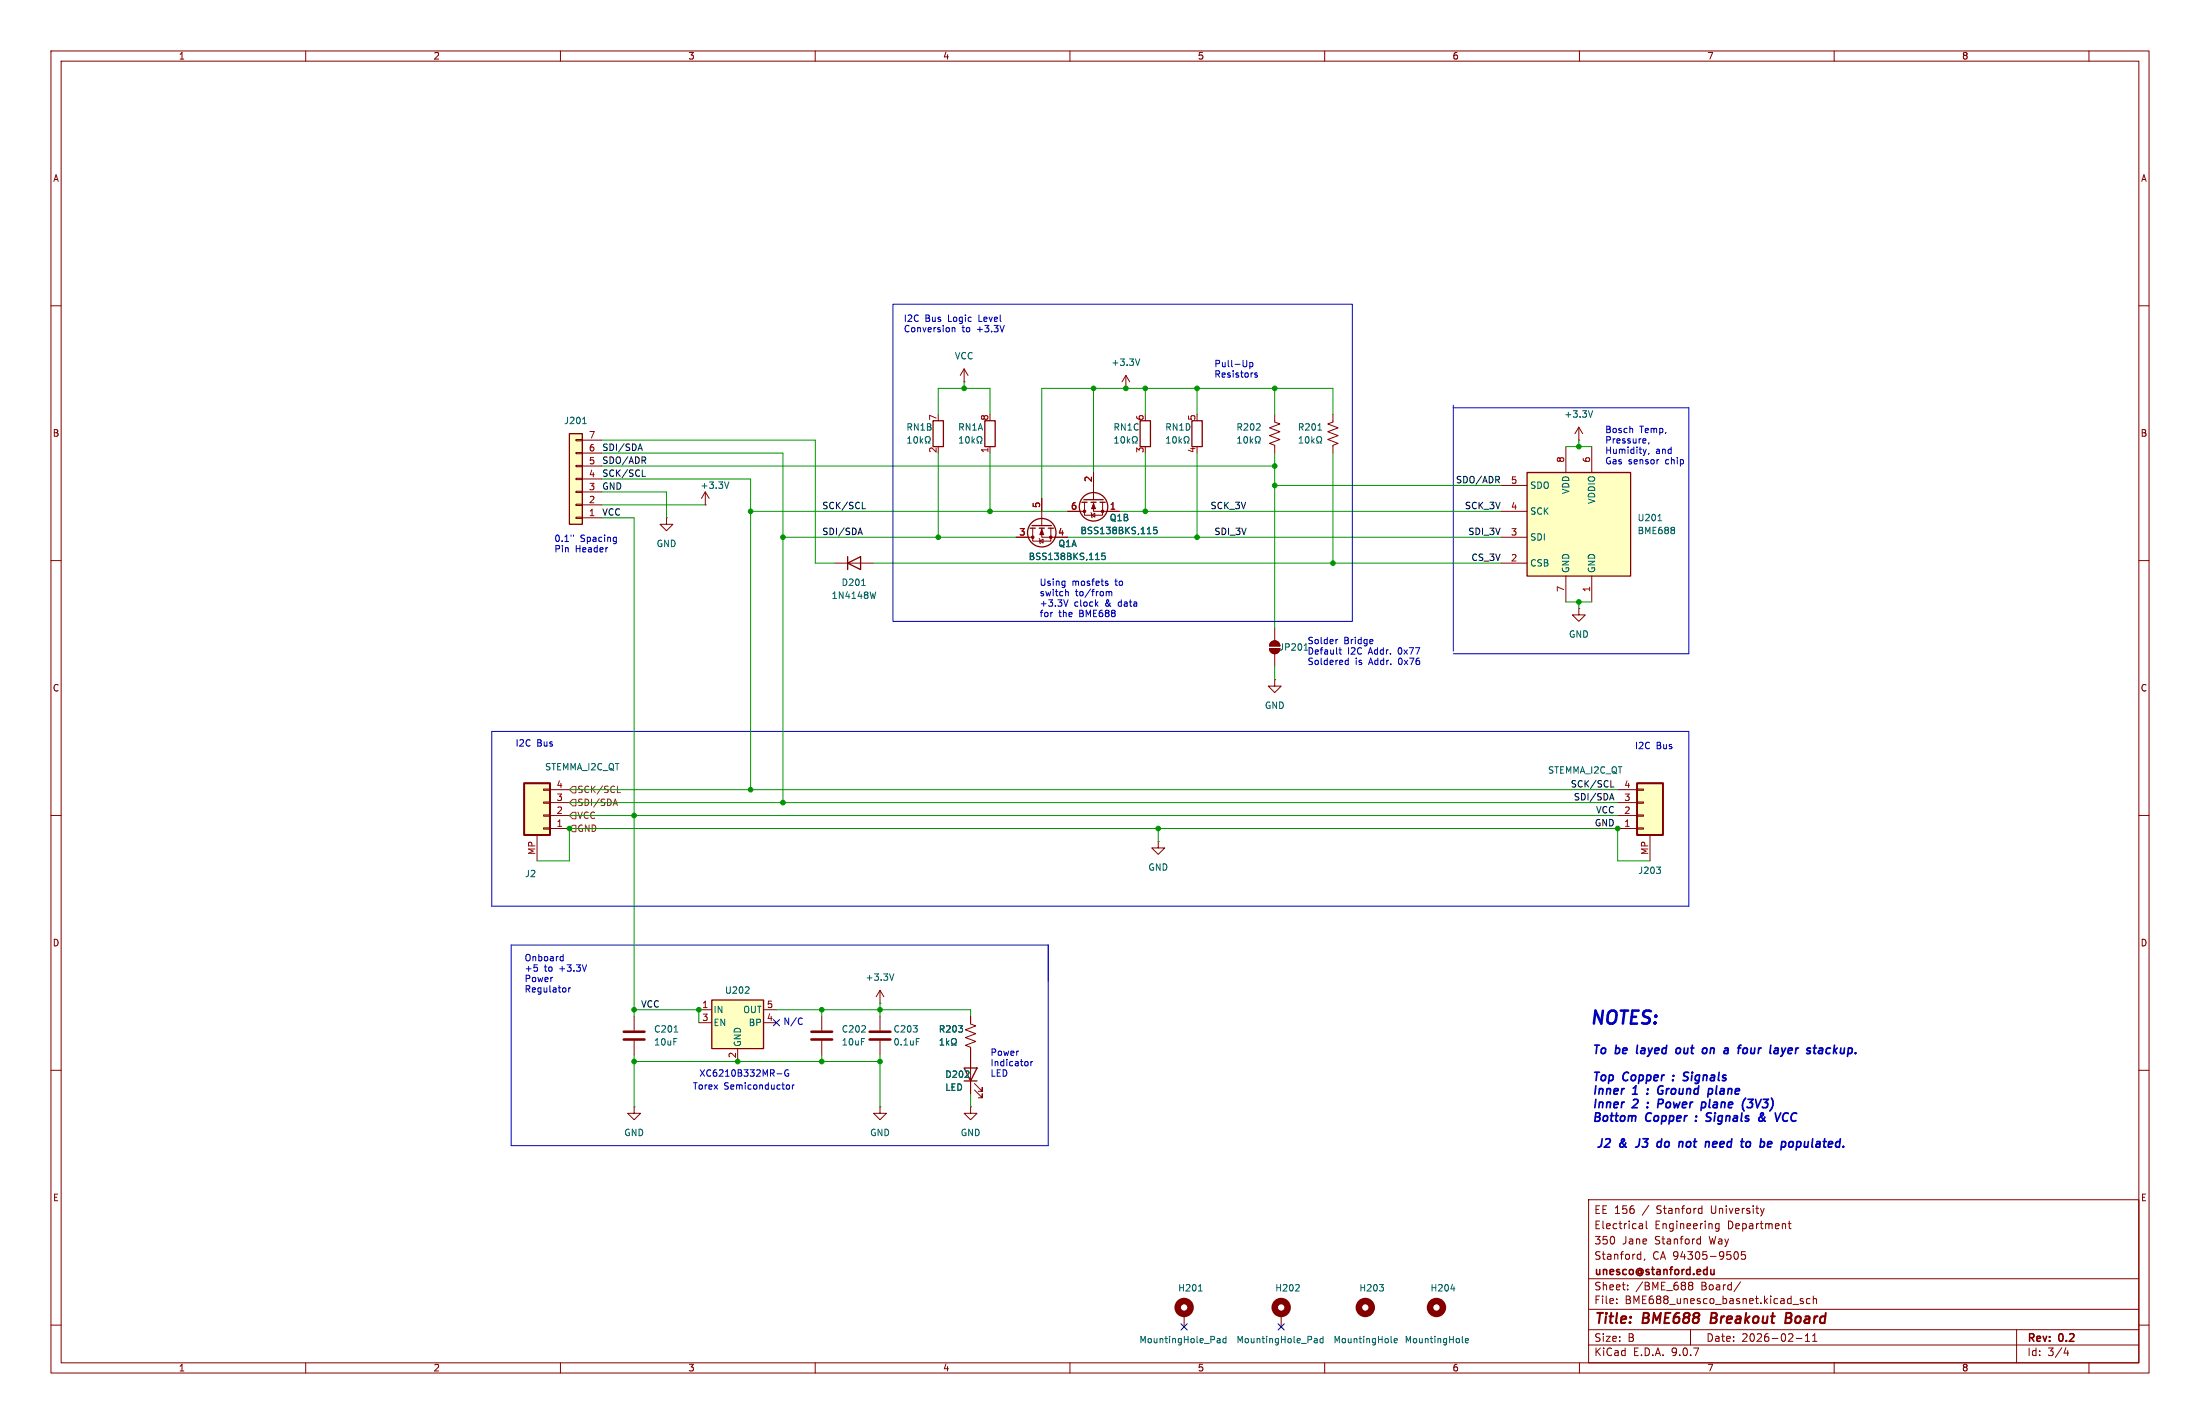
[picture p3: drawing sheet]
<svg xmlns="http://www.w3.org/2000/svg" width="432mm" height="279mm" viewBox="0 0 432 279" stroke-linecap="round" stroke-linejoin="round" font-family="sans-serif">
<g fill="none" stroke="#840000" stroke-width=".2">
<path d="M10 10h411.8v259.4h-411.8zM12 12h407.8v255.4h-407.8zM60 10v2M110 10v2M160 10v2M210 10v2M260 10v2M310 10v2M360 10v2M410 10v2M10 60h2M419.8 60h2"/>
<path d="M10 110h2M419.8 110h2M10 160h2M419.8 160h2M10 210h2M419.8 210h2M311.8 235.4h108v32h-108zM323.1 239.6v1.3l.2 .2M333.6 237.1l.4 .1M334 236.6v1.5M334 238l-.4 .1M346.3 237.1l-.4 1"/>
<path d="M351.2 239.6v1.3l.3 .2M10 260h2M311.8 256.9h108M311.8 250.9h108M317.3 255.6v.2M317.3 254.9v.1M319.5 252.9v.2M319.5 252.2v.1M321.6 246.1l.4 .1M321.8 240.2h.5l.1 .9M321.8 241h.6M322 245.6v1.5"/>
<path d="M322 247l-.4 .1M322.4 240.4l-.6 .2M322.8 247l-.1 .3M331.4 251.9l.3 .3M331.4 251.9l.3-.3 .4 .1 .2 .2-.3 .3M331.7 252.2h.3M331.7 252.2l-.3 .3M332 252.2l.3 .3-.2 .5-.4 .1-.3-.3M333.3 243.1l.5 .1M333.8 242.6v1.5M333.8 244l-.5 .1M337.4 240.2l-.4-.1-.3 .3 .1 .6h.6"/>
<path d="M337.4 240.1v1.2l-.3 .3-.3-.1M340.5 245.7l.2-.1a.8 .8 0 0 1 .5 .7 .8 .8 0 0 1-.5 .8l-.2-.2-.2-.4zM341.6 251.5l-1.3 1.9M342.5 245.6h-.7v.7l.2-.1h.5l.1 .2-.1 .5-.2 .2-.5-.2M351 240.1h.5M351.9 255.9h1.1M353.9 254.9l-.4-.1-.2 .2 .1 .2 .5 .2v.3h-.6M355.3 254.9l-.5-.1-.3 .3 .2 .6h.6M355.9 254.9l.2-.1 .4 .1v.9M355.9 254.3v1.5M419.8 260h2M60 267.4v2"/>
<path d="M110 267.4v2M160 267.4v2M210 267.4v2M260 267.4v2M310 267.4v2M311.8 263.9h108M311.8 260.9h108M331.8 260.9v3M352.5 262.6h1.2M354.3 263.2h.9M354.3 262.1l.5-.4v1.5M355.8 263.2h.8"/>
<path d="M355.8 262.1l.4-.4v1.5M360 267.4v2M395.8 260.9v6.5M405.5 264.4l-.4 1.1h.9M405.8 265v1M410 267.4v2"/>
</g>
<path d="M336 257.6l-.3 2h.8M350.5 258.6h.7M351.2 258.6l.3 .1M351.3 257.6h-.7l-.2 2 .9-.1M351.4 258.5l-.2 .1" fill="none" stroke="#840000" stroke-width=".4"/>
<path d="M335.8 249.1l.1 .9 .3 .1 .2-.2M336.4 249.1v1" fill="none" stroke="#840000" stroke-width=".3"/>
<path d="M111.8 85.1h2.5v17.8h-2.5z" fill="#ffffc2"/>
<g fill="none" stroke="#840000" stroke-width=".25">
<path d="M111.8 85.1h2.5v17.8h-2.5zM183.1 82.6h2.1v5h-2.1zM193.3 82.6h2v5h-2zM212.3 98.6h1.1M212.7 98h3.8M214.1 98.6h1M215.9 98.6h1M223.8 82.6h2v5h-2zM233.9 82.6h2.1v5h-2.1zM189.2 209.6h2.6l-1.3 2.5zM189.2 212.1h2.6"/>
<circle cx="214.6" cy="99.4" r="2.79"/>
</g>
<g fill="none" stroke="#840000" stroke-width=".2">
<path d="M189.2 74.9h.1M189.2 72.4l-.7 1.3M189.2 72.4l.8 1.3M189.2 72.4v2.5M221 76.2h.1M221 73.7l-.8 1.2M221 73.7l.7 1.2M221 73.7v2.5M113 98.9h1.3v.3h-1.3zM113 96.4h1.3v.2h-1.3zM113 93.9h1.3v.2h-1.3zM113 91.3h1.3v.3h-1.3z"/>
<path d="M113 88.8h1.3v.2h-1.3zM113 86.2h1.3v.3h-1.3zM114.3 99.1h3.8M114.3 96.5h3.8M114.3 94h3.8M114.3 91.4h3.8M114.3 88.9h3.8M114.3 86.4h3.8M194.3 87.6v1.3M212.9 98.6v2.5h3.5v-2.5M214.6 98.6v1.7h5.1M214.6 92.7v5.3"/>
<path d="M113 101.5h1.3v.2h-1.3zM114.3 101.6h3.8M209.5 100.3h3.4M214.1 100.6l.3 1M214.2 101.1l.7-.4v.8zM309.9 119.4v1.3h1.2l-1.2 1.2-1.3-1.2h1.3M309.9 119.4h.1M161.3 199.4v2.8M172.7 196.9h.1M172.7 194.3v2.6M172.7 199.4v2.8M172.7 194.3l-.7 1.3"/>
<path d="M172.7 194.3l.8 1.3M190.5 199.4v1.5l1 .4-2 .8 2 .7-2 .8 2 .7-2 .8 1 .4v9.1M124.5 217.2v1.2h1.2l-1.2 1.3-1.3-1.3h1.3M124.5 217.2h.1M161.3 204.2v2.8M172.7 204.2v2.8M191.3 213.9l1.5 1.5v-.8v.8h-.8M191.3 212.6l1.5 1.5v-.7v.7h-.8M232.4 257.8v2.6M251.5 257.8v2.6"/>
</g>
<g fill="none" stroke="#006464" stroke-width=".2">
<path d="M223.7 70.4l-.4 1.3M114.4 83.1h.7M178.2 86.9h.7M178.2 86l.3-.3v1.2M179.5 85.8l.2-.1a.68 .68 0 0 1 .4 .6 .68 .68 0 0 1-.4 .6l-.3-.4zM180.6 85.7v1.2M180.8 86.5l.3 .4M181.1 86.1l-.5 .5M181.6 86.9h.3v-.2a.54 .54 0 0 1-.3-.7 .54 .54 0 0 1 .8-.3l.2 .6-.3 .4v.2h.3M188.3 86.9h.7M188.3 86l.4-.3v1.2M189.6 85.8l.2-.1a.68 .68 0 0 1 .5 .6 .68 .68 0 0 1-.5 .6l-.3-.4z"/>
<path d="M190.8 85.7v1.2M190.9 86.5l.4 .4M191.3 86.1l-.5 .5M191.8 86.9h.3v-.2a.54 .54 0 0 1-.3-.7 .54 .54 0 0 1 .7-.3l.2 .6-.3 .4v.2h.3M218.8 86.9h.7M218.8 86l.4-.3v1.2M220.1 85.8l.2-.1a.68 .68 0 0 1 .4 .6 .68 .68 0 0 1-.4 .6l-.3-.4zM221.3 85.7v1.2M221.4 86.5l.4 .4M221.8 86.1l-.5 .5M222.2 86.9h.3v-.2a.54 .54 0 0 1-.2-.7 .54 .54 0 0 1 .7-.3l.2 .6-.3 .4v.2h.3M229 86.9h.7"/>
<path d="M229 86l.3-.3v1.2M230.3 85.8l.2-.1a.68 .68 0 0 1 .4 .6 .68 .68 0 0 1-.4 .6l-.3-.4zM231.4 85.7v1.2M231.6 86.5l.3 .4M231.9 86.1l-.5 .5M232.4 86.9h.3v-.2a.54 .54 0 0 1-.3-.7 .54 .54 0 0 1 .8-.3l.2 .6-.3 .4v.2h.3M227.1 103.4h-.6l-.1 .7 .2-.2 .4 .1 .1 .2v.4l-.2 .1-.5-.1M175.4 191.1l-.4 1.2M179.8 203.8h.7M184.5 205h.7M184.5 204.1l.4-.3v1.2M185.8 203.8v1.2"/>
<path d="M185.9 204.6l.4 .4M186.3 204.2l-.5 .5M186.7 205h.3v-.2a.54 .54 0 0 1-.2-.7 .54 .54 0 0 1 .7-.3l.2 .6-.3 .4v.2h.3M235.2 253.3h.8M254.2 253.3h.8M255 252.2v.4M270.7 252h.8l-.4 .5M271.5 252.6v.6M284.8 252.9h.8M239.1 262.6l.4 .2v.7M239.5 263.4l-.4 .1M239.5 262.9l-.4 .1"/>
<path d="M240.6 262.7l-.3-.1-.3 .3 .1 .5h.5M240.6 262.2v1.3M258.1 262.6l.4 .2v.7M258.5 263.4l-.4 .1M258.5 262.9l-.4 .1M259.7 262.7l-.4-.1-.2 .3 .1 .5h.5M259.7 262.2v1.3M273 263.3l.2 .2M273.6 263l.6-.1v-.2l-.4-.1-.2 .2 .1 .6h.5M287 263.3l.2 .2M287.6 263l.6-.1v-.2l-.4-.1-.2 .2 .1 .6h.5"/>
</g>
<path d="M159.3 202.4h4M159.3 204h4M170.7 202.4h4.1M170.7 204h4.1" fill="none" stroke="#840000" stroke-width=".51"/>
<g fill="none" stroke="#840000" stroke-width="1.3">
<circle cx="232.4" cy="256.5" r="1.27"/>
<circle cx="251.5" cy="256.5" r="1.27"/>
<circle cx="268" cy="256.5" r="1.27"/>
<circle cx="281.9" cy="256.5" r="1.27"/>
</g>
<g fill="#840000" stroke="#840000" stroke-width=".2">
<path d="M214.6 98.8l.4 1h-.8z"/>
<circle cx="212.9" cy="100.3" r=".25"/>
<circle cx="216.4" cy="100.3" r=".25"/>
</g>
<path d="M139.7 196.2h10.2v9.5h-10.2z" fill="#ffffc2"/>
<g fill="none" stroke="#840000" stroke-width=".25">
<path d="M202.2 103.6h1M202.6 103.1h3.8M204 103.6h1M205.7 103.6h1.1M139.7 196.2h10.2v9.5h-10.2z"/>
<circle cx="204.5" cy="104.5" r="2.79"/>
</g>
<path d="M204.5 97.8v5.3M199.4 105.4h3.3M202.7 103.6v2.6h3.5v-2.6M204 105.7l.2 1M204.1 106.2l.6-.4v.8zM204.5 103.6v1.8h5M137.2 198.1h2.5M149.9 198.1h2.5M137.2 200.7h2.5M144.8 205.7v2.6M149.9 200.7h2.5" fill="none" stroke="#840000" stroke-width=".2"/>
<path d="M216.9 108.5h-.6l-.1 .6 .2-.1 .4 .1 .2 .2-.1 .4-.2 .1-.5-.1M146.2 194.9h.8M147 193.7v.5" fill="none" stroke="#006464" stroke-width=".2"/>
<g fill="#840000" stroke="#840000" stroke-width=".2">
<path d="M204.5 103.9l.4 1h-.8z"/>
<circle cx="202.7" cy="105.4" r=".25"/>
<circle cx="206.2" cy="105.4" r=".25"/>
</g>
<path d="M321.3 153.7h5.1v10.1h-5.1z" fill="#ffffc2"/>
<path d="M321.3 153.7h5.1v10.1h-5.1z" fill="none" stroke="#840000" stroke-width=".4"/>
<g fill="none" stroke="#840000" stroke-width=".2">
<path d="M163.8 110.5h7.6M249.2 127.3h2a1.02 1.02 0 0 1-1 1 1.02 1.02 0 0 1-1-1zM249.5 126a1.02 1.02 0 0 1 1.1-.2 1.02 1.02 0 0 1 .6 .9h-2zM250.2 133.4v1.2h1.3l-1.3 1.3-1.3-1.3h1.3M250.2 133.4h.1M250.2 123.2v2.5M250.2 128.3v2.5M317.5 157.5h3.8M317.5 154.9h3.8M321.3 159.9h1.3v.2h-1.3zM321.3 157.4h1.3v.2h-1.3zM321.3 154.8h1.3v.3h-1.3z"/>
<path d="M317.5 162.6h3.8M317.5 160h3.8M321.3 162.4h1.3v.3h-1.3zM323.8 163.8v5.1M124.5 199.4v2.8M124.5 204.2v2.8"/>
</g>
<path d="M169.1 114.9h.7M171.9 116.1l-.3 1.3M256 127.6h.7M256.3 126.3v1.3M325.1 170.1h.8l-.4 .5M325.8 170.7l.1 .2-.1 .4M132.3 202.5h.7" fill="none" stroke="#006464" stroke-width=".2"/>
<g fill="#840000" stroke="#840000" stroke-width=".2">
<path d="M249.5 126a1.02 1.02 0 0 1 1.1-.2 1.02 1.02 0 0 1 .6 .9h-2z"/>
<path d="M249.2 127.3h2a1.02 1.02 0 0 1-1 1 1.02 1.02 0 0 1-1-1z"/>
</g>
<path d="M166.4 110.5l2.5-1.3v2.6zM166.4 109.2v2.6" fill="none" stroke="#840000" stroke-width=".25"/>
<path d="M122.4 202.4h4.1M122.4 204h4.1" fill="none" stroke="#840000" stroke-width=".51"/>
<path d="M102.9 153.7h5v10.1h-5z" fill="#ffffc2"/>
<path d="M102.9 153.7h5v10.1h-5z" fill="none" stroke="#840000" stroke-width=".4"/>
<g fill="none" stroke="#840000" stroke-width=".2">
<path d="M138.4 99.1h.1M138.4 96.5l-.7 1.3M138.4 96.5l.8 1.3M138.4 96.5v2.6M130.8 101.6v1.3h1.3l-1.3 1.2-1.3-1.2h1.3M130.8 101.6h.1M106.7 159.9h1.2v.2h-1.2zM106.7 157.4h1.2v.2h-1.2zM106.7 154.8h1.2v.3h-1.2zM107.9 157.5h3.9M107.9 154.9h3.9M105.4 163.8v5.1"/>
<path d="M106.7 162.4h1.2v.3h-1.2zM107.9 162.6h3.9M107.9 160h3.9M227.3 165.1v1.3h1.3l-1.3 1.2-1.2-1.2h1.2M227.3 165.1h.1M190.5 217.2v1.2h1.3l-1.3 1.3-1.3-1.3h1.3M190.5 217.2h.1"/>
</g>
<path d="M143.1 94.6l-.5 1.2" fill="none" stroke="#006464" stroke-width=".2"/>
<path d="M299.7 92.7h20.3v20.3h-20.3z" fill="#ffffc2"/>
<path d="M299.7 92.7h20.3v20.3h-20.3z" fill="none" stroke="#840000" stroke-width=".25"/>
<g fill="none" stroke="#840000" stroke-width=".2">
<path d="M204.5 97.8v2.5M214.6 92.7v2.6M250.2 81.3v1.5l1 .4-2 .7 2 .8-2 .8 2 .7-2 .8 1 .4v1.5M261.6 81.3v1.5l-1 .4 2 .7-2 .8 2 .8-2 .7 2 .8-1 .4v1.5M294.6 95.3h5.1M307.3 87.6v5.1M309.9 86.4h.1M309.9 83.8l-.8 1.3M309.9 83.8l.7 1.3M309.9 83.8v2.6M312.4 87.6v5.1M199.4 105.4h2.5"/>
<path d="M207 105.4h2.5M209.5 100.3h2.6M217.2 100.3h2.5M294.6 100.3h5.1M294.6 105.4h5.1M294.6 110.5h5.1M307.3 113v5.1M312.4 113v5.1M190.5 199.4v1.3M172.7 217.2v1.2h1.3l-1.3 1.3-1.3-1.3h1.3M172.7 217.2h.1M190.5 205.7v3.9"/>
<path d="M190.5 212.1v2.5"/>
</g>
<g fill="none" stroke="#006464" stroke-width=".2">
<path d="M242.9 86.9h.7M242.9 86l.4-.3v1.2M244.3 85.8l.1-.1a.68 .68 0 0 1 .5 .6 .68 .68 0 0 1-.5 .6l-.3-.4zM245.4 85.7v1.2M245.5 86.5l.4 .4M245.9 86.1l-.5 .5M246.4 86.9h.3v-.2a.54 .54 0 0 1-.3-.7 .54 .54 0 0 1 .8-.3l.1 .6-.3 .4v.2h.3M255 86.9h.7M255 86l.4-.3v1.2M256.3 85.8l.2-.1a.68 .68 0 0 1 .4 .6 .68 .68 0 0 1-.4 .6l-.3-.4zM257.5 85.7v1.2M257.6 86.5l.4 .4"/>
<path d="M258 86.1l-.5 .5M258.4 86.9h.3v-.2a.54 .54 0 0 1-.2-.7 .54 .54 0 0 1 .7-.3l.2 .6-.3 .4v.2h.3M258.7 84.4h.7M312.6 80.6l-.4 1.3M216.9 108.5h-.6l-.1 .6 .2-.1 .4 .1 .2 .2-.1 .4-.2 .1-.5-.1M227.1 103.4h-.6l-.1 .7 .2-.2 .4 .1 .1 .2v.4l-.2 .1-.5-.1M325.4 102.2h.7M328.6 103.6v.3M328.6 104.1v.5M184.5 205h.7M184.5 204.1l.4-.3v1.2M185.8 203.8v1.2"/>
<path d="M185.9 204.6l.4 .4M186.3 204.2l-.5 .5M186.7 205h.3v-.2a.54 .54 0 0 1-.2-.7 .54 .54 0 0 1 .7-.3l.2 .6-.3 .4v.2h.3"/>
</g>
<path d="M112.4 154.3h.6v1.3h-.6l-.6-.7zM112.4 156.8h.6v1.3h-.6l-.6-.6zM112.4 159.4h.6v1.3h-.6l-.6-.7zM120.5 157.7h.6M120.8 156.8l.4 1.3M121.2 155.5h.6M111.8 162.6l.6-.7h.6v1.3h-.6z" fill="none" stroke="#725600" stroke-width=".2"/>
<g fill="none" stroke="#0f0f0f" stroke-width=".2">
<path d="M125.3 88h.7M125.6 87.1l.5 1.3M126.1 93.5h.6M126.3 90.3l.4 .6M126.7 89.8v.4M169.3 99.8h.6M293.9 94.1l.4 .6M294.2 93.6v.4M168.5 104.5h.6M168.8 103.6l.5 1.3M316 156.6h.6M316.2 154.4h.6"/>
<path d="M316.3 155.7l.5 1.3"/>
</g>
<g fill="none" stroke="#0000c2" stroke-width=".2">
<path d="M175.3 59.7h90.1v62.2h-90.1zM186.9 64.3v.8M186.9 64.4l.5-.1v.8M197.1 63.8l-.4 1.3M244.7 70.7v1l-.1 .2M245.3 71.1v1.3M245.3 71.2l.4-.1 .2 .3-.1 .5h-.5M246.8 73.2h-.3l-.2 .1v.2l.5 .1v.3h-.5M285.2 79.5v48.3M285.2 80h46.3v48.3h-46.3M320.3 84l.1 .2v.7M322.5 88.1l.3 .9"/>
<path d="M322.8 89l-.1 .3M323 86.2v.2l-.6 .1M323.1 88.1l-.3 .9M323.6 88.9l-.1 .3M323.6 86.9l-.1 .2M325.5 90.2h.1M112.6 105v.2M120.6 105.4l.4 .1M121 105.4v1l-.3 .3M121 106.2l-.4 .1M208.9 114l.1 .1M209 114v1.2"/>
<path d="M209 114.8l-.1 .1M209.3 116.1l.4 .1v.7M209.6 117.7l-.4 1.3M215.1 118.5l.4 .5M215.5 118.1l-.5 .5M217.1 114.4l.3 .1 .1 .2-.4 .2M217.1 114l.3 .1M217.1 116.2l.4-.1 .2 .1M217.1 116.1v.8M217.7 116.2l.2-.1h.3v.8M217.7 116.2v.7M262.6 125.5l-.3 .1"/>
<path d="M262.8 127.5h.5M263 127.1v1.1l.3 .2M264.1 130.3l.2 .1 .3-.1M264.6 129.1v1.3M264.6 129.6l-.3-.1-.2 .2M269.4 125.5l.1 .3-.6 .1M96.5 143.5h235v34.3h-235zM100.3 185.4h105.4v39.4h-105.4zM105.4 189.8l.1 .2-.1 .5M110.2 187.7h.3M110.5 187.3v1.2M110.5 188.5h-.3"/>
<path d="M111.6 193.8v.9M112 193.8l-.4 .3M115.1 189.3l-.4 1.3M157.2 199.7l.3 .2M152.5 210.7h1M154.4 212.9h.3l.3 .2-.1 .5h-.5M154.7 210a.59 .59 0 0 0-.7 .5 .59 .59 0 0 0 .7 .6l.1-.5h-.2M155.5 212.9v.8M155.9 212.9l-.4 .2M157.5 200.9l-.3 .1M201.7 208.3l.1 .2-.1 .6M202.3 208.3v.8"/>
<path d="M202.7 208.3l-.4 .2"/>
</g>
<g fill="none" stroke="#009600" stroke-width=".2">
<path d="M189.2 74.9v1.3M214.6 76.2v16.5M224.8 76.2v5.1M234.9 76.2v5.1M250.2 76.2v5.1M118.1 99.1h20.3M118.1 86.4h41.9v24.1h3.8M118.1 96.5h12.7v5.1M118.1 94h29.2v60.9M118.1 88.9h35.6v68.6M118.1 91.4h132.1M184.1 81.3v-5.1h10.2v5.1"/>
<path d="M184.1 88.9v16.5M194.3 88.9v11.4M224.8 88.9v11.4M234.9 88.9v16.5M250.2 88.9v34.3M250.2 95.3h44.4M261.6 81.3v-5.1h-57.1v21.6M261.6 88.9v21.6M307.3 87.6h5.1M309.9 86.4v1.2M118.1 101.6h6.4v97.8M147.3 100.3h62.2"/>
<path d="M153.7 105.4h45.7M171.4 110.5h123.2M209.5 105.4h85.1M219.7 100.3h74.9M307.3 118.1h5.1M309.9 118.1v1.3M250.2 130.8v2.6M111.8 157.5h205.7M111.8 154.9h205.7M105.4 168.9h6.4v-6.3h205.7v6.3h6.3M111.8 160h205.7M227.3 162.6v2.5"/>
<path d="M124.5 198.1h12.7v2.6M152.4 198.1h38.1v1.3M161.3 198.1v1.3M172.7 196.9v2.5M124.5 208.3h48.2M124.5 207v10.2M161.3 207v1.3M172.7 207v10.2M190.5 214.6v2.6"/>
</g>
<path d="M151.8 200.1l1.2 1.2M153 200.1l-1.2 1.2M231.8 259.7l1.2 1.3M233 259.7l-1.2 1.3M250.9 259.7l1.2 1.3M252.1 259.7l-1.2 1.3" fill="none" stroke="#000084" stroke-width=".2"/>
<g fill="none" stroke="#0000c2" stroke-width=".33">
<path d="M321.4 205.1l-.1 1.5M323.3 214.5v.2M323.3 217.2v.1M323.4 213.7v.1M323.4 216.3v.2M325.5 213.4l-.1 .6a.57 .57 0 0 0 .2 .6 .57 .57 0 0 0 .6 0M326.1 214h.3M326.2 215.7h-.6l-.2 1.6M326.2 216.5l-.7 .1M328.4 211.9l-.1 .1M328.5 211l-.1 .2M329.8 205.8l-.2-.2-.4 .1-.2 .2-.1 .5 .3 .3 .4-.1 .2-.2"/>
<path d="M331.2 211.9a.7 .7 0 0 1-.9 .1M331.2 210.4l-.5 .1-.2 .4 .1 .2 .6 .2M332.8 219.8v.2M332.9 219v.1M334.5 216.2l.3 .4-.2 .6M334.9 205.7l.1 .2-.1 .7M335.3 218.4l-.3 .1-.1 .3 .2 .3 .6 .2M335.7 219.8a.7 .7 0 0 1-.9 .1M336 213.7l.1 .2-.1 .6M343.7 205.6l-.1 .9 .1 .1 .4 .1M344.1 215.7l-.6 .6 .4 .2-.1 .7-.2 .1h-.5l-.2-.1M345.5 218.7l.6 1 .4 .3"/>
<path d="M346 218.8l-.8 .7M346.4 219.1l-.2 .4-.3 .4-.4 .1-.2-.2M350 218.7l-.1 .4a.61 .61 0 0 0 .1 .8 .61 .61 0 0 0 .8-.1M350.5 205.6l-.6 1.1M358.8 205.6l-.3 .3-.1 .5 .1 .2 .5 .1M321.4 225l-.4 .1M325.3 225h.7M326.1 224.1l-.5-.1-.3 .3M326.2 223.4l-.2 1.7M336.8 224l-.5 .1-.2 .7 .2 .3 .5-.1M337 224.4l-.8 .1M352.9 224l.5 .1v.7l-.2 .2-.4 .1"/>
</g>
<g fill="#009600" stroke="#009600" stroke-width=".2">
<circle cx="189.2" cy="76.2" r=".46"/>
<circle cx="194.3" cy="100.3" r=".46"/>
<circle cx="224.8" cy="76.2" r=".46"/>
<circle cx="221" cy="76.2" r=".46"/>
<circle cx="214.6" cy="76.2" r=".46"/>
<circle cx="224.8" cy="100.3" r=".46"/>
<circle cx="184.1" cy="105.4" r=".46"/>
<circle cx="234.9" cy="105.4" r=".46"/>
<circle cx="234.9" cy="76.2" r=".46"/>
<circle cx="250.2" cy="76.2" r=".46"/>
<circle cx="250.2" cy="91.4" r=".46"/>
<circle cx="227.3" cy="162.6" r=".46"/>
<circle cx="261.6" cy="110.5" r=".46"/>
<circle cx="250.2" cy="95.3" r=".46"/>
<circle cx="144.8" cy="208.3" r=".46"/>
<circle cx="124.5" cy="198.1" r=".46"/>
<circle cx="137.2" cy="198.1" r=".46"/>
<circle cx="124.5" cy="208.3" r=".46"/>
<circle cx="161.3" cy="198.1" r=".46"/>
<circle cx="161.3" cy="208.3" r=".46"/>
<circle cx="124.5" cy="160" r=".46"/>
<circle cx="147.3" cy="154.9" r=".46"/>
<circle cx="153.7" cy="157.5" r=".46"/>
<circle cx="111.8" cy="162.6" r=".46"/>
<circle cx="153.7" cy="105.4" r=".46"/>
<circle cx="147.3" cy="100.3" r=".46"/>
<circle cx="309.9" cy="87.6" r=".46"/>
<circle cx="309.9" cy="118.1" r=".46"/>
<circle cx="317.5" cy="162.6" r=".46"/>
<circle cx="172.7" cy="198.1" r=".46"/>
<circle cx="172.7" cy="208.3" r=".46"/>
</g>
<text font-size="3.5" fill="#0000c2" x="311.9" y="201.2">NOTES:</text>
<g font-size="2.8" fill="#840000">
<text x="312.8" y="260.3">Title:</text>
<text x="322.5" y="260.3">BME688</text>
<text x="336.6" y="260.3">Breakout</text>
<text x="352.1" y="260.3">Board</text>
</g>
<g font-size="2.3" fill="#0000c2">
<text x="312.4" y="206.9">To</text>
<text x="317.1" y="206.9">be</text>
<text x="321.9" y="206.9">layed</text>
<text x="330.3" y="206.9">out</text>
<text x="336.2" y="206.9">on</text>
<text x="341.1" y="206.9">a</text>
<text x="344.5" y="206.9">four</text>
<text x="351.4" y="206.9">layer</text>
<text x="359.3" y="206.9">stackup.</text>
<text x="312.4" y="212.3">Top</text>
<text x="312.4" y="214.9">Inner</text>
<text x="318.6" y="212.3">Copper</text>
<text x="320.5" y="214.9">1</text>
<text x="326.7" y="214.9">Ground</text>
<text x="331.8" y="212.3">Signals</text>
<text x="337.3" y="214.9">plane</text>
<text x="312.4" y="217.6">Inner</text>
<text x="312.4" y="220.2">Bottom</text>
<text x="320.5" y="217.6">2</text>
<text x="323.1" y="220.2">Copper</text>
<text x="326.7" y="217.6">Power</text>
<text x="336" y="217.6">plane</text>
<text x="336.2" y="220.2">Signals</text>
<text x="344.6" y="217.6">(3V3)</text>
<text x="347.2" y="220.2">&amp;</text>
<text x="351.2" y="220.2">VCC</text>
<text x="313.2" y="225.3">J2</text>
<text x="317.9" y="225.3">&amp;</text>
<text x="321.9" y="225.3">J3</text>
<text x="326.6" y="225.3">do</text>
<text x="331.5" y="225.3">not</text>
<text x="337.4" y="225.3">need</text>
<text x="345.1" y="225.3">to</text>
<text x="349.5" y="225.3">be</text>
<text x="354.3" y="225.3">populated.</text>
</g>
<g font-size="2.1" fill="#840000">
<text x="312.8" y="238.4">EE 156</text>
<text x="322.4" y="238.4">/</text>
<text x="325.3" y="238.4">Stanford</text>
<text x="336.1" y="238.4">University</text>
<text x="312.8" y="244.4">350</text>
<text x="312.8" y="241.4">Electrical</text>
<text x="318.4" y="244.4">Jane</text>
<text x="324.7" y="241.4">Engineering</text>
<text x="324.8" y="244.4">Stanford</text>
<text x="335.6" y="244.4">Way</text>
<text x="339.1" y="241.4">Department</text>
<text x="312.8" y="250.6">unesco@stanford.edu</text>
<text x="312.8" y="247.4">Stanford,</text>
<text x="324.3" y="247.4">CA 94305-9505</text>
<text x="312.8" y="256.1">File:</text>
<text x="312.8" y="253.4">Sheet:</text>
<text x="318.9" y="256.1">BME688_unesco_basnet.kicad_sch</text>
<text x="321" y="253.4">/BME_688</text>
<text x="333.9" y="253.4">Board/</text>
<text x="312.8" y="263.5">Size:</text>
<text x="319.5" y="263.5">B</text>
<text x="334.8" y="263.5">Date:</text>
<text x="341.8" y="263.5">2026-02-11</text>
<text x="397.8" y="263.7">Rev:</text>
<text x="404.2" y="263.7">0.2</text>
<text x="312.8" y="266.3">KiCad</text>
<text x="320.5" y="266.3">E.D.A.</text>
<text x="328.1" y="266.3">9.0.7</text>
<text x="397.8" y="266.3">Id:</text>
<text x="401.9" y="266.3">3/4</text>
</g>
<g font-size="1.8" fill="#840000">
<text x="35" y="11.9">1</text>
<text x="85" y="11.9">2</text>
<text x="135" y="11.9">3</text>
<text x="185" y="11.9">4</text>
<text x="235" y="11.9">5</text>
<text x="285" y="11.9">6</text>
<text x="335" y="11.9">7</text>
<text x="385" y="11.9">8</text>
<text x="10.3" y="35.9">A</text>
<text x="420.1" y="35.9">A</text>
<text x="10.3" y="85.9">B</text>
<text x="420.1" y="85.9">B</text>
<text x="10.3" y="135.9">C</text>
<text x="420.1" y="135.9">C</text>
<text x="10.3" y="185.9">D</text>
<text x="420.1" y="185.9">D</text>
<text x="10.3" y="235.9">E</text>
<text x="420.1" y="235.9">E</text>
<text x="35" y="269.3">1</text>
<text x="85" y="269.3">2</text>
<text x="135" y="269.3">3</text>
<text x="185" y="269.3">4</text>
<text x="235" y="269.3">5</text>
<text x="285" y="269.3">6</text>
<text x="335" y="269.3">7</text>
<text x="385" y="269.3">8</text>
</g>
<g font-size="1.8" fill="#0000c2">
<text x="177.3" y="63.2">I2C</text>
<text x="177.3" y="65.3">Conversion</text>
<text x="181.5" y="63.2">Bus</text>
<text x="186.2" y="63.2">Logic</text>
<text x="188.8" y="65.3">to</text>
<text x="191.8" y="65.3">+3.3V</text>
<text x="192.4" y="63.2">Level</text>
<text x="238.3" y="72.1">Pull-Up</text>
<text x="238.3" y="74.2">Resistors</text>
<text x="315" y="85.1">Bosch</text>
<text x="315" y="87.1">Pressure,</text>
<text x="315" y="89.1">Humidity,</text>
<text x="321.8" y="85.1">Temp,</text>
<text x="325" y="89.1">and</text>
<text x="315" y="91.2">Gas</text>
<text x="319.6" y="91.2">sensor</text>
<text x="327" y="91.2">chip</text>
<text x="108.7" y="106.4">0.1&quot;</text>
<text x="113.9" y="106.4">Spacing</text>
<text x="108.7" y="108.5">Pin</text>
<text x="112.9" y="108.5">Header</text>
<text x="204" y="115">Using</text>
<text x="204" y="117.1">switch</text>
<text x="204" y="119.1">+3.3V</text>
<text x="210.4" y="115">mosfets</text>
<text x="210.8" y="119.1">clock</text>
<text x="211.1" y="117.1">to/from</text>
<text x="217" y="119.1">&amp;</text>
<text x="219" y="115">to</text>
<text x="219.8" y="119.1">data</text>
<text x="204" y="121.2">for</text>
<text x="207.8" y="121.2">the</text>
<text x="211.9" y="121.2">BME688</text>
<text x="256.5" y="126.5">Solder</text>
<text x="256.5" y="128.5">Default</text>
<text x="256.5" y="130.6">Soldered</text>
<text x="263.8" y="126.5">Bridge</text>
<text x="264.5" y="128.5">I2C</text>
<text x="266" y="130.6">is</text>
<text x="268.7" y="128.5">Addr.</text>
<text x="268.8" y="130.6">Addr.</text>
<text x="274.7" y="128.5">0x77</text>
<text x="274.7" y="130.6">0x76</text>
<text x="101.1" y="146.6">I2C</text>
<text x="105.3" y="146.6">Bus</text>
<text x="320.8" y="147.1">I2C</text>
<text x="325.1" y="147.1">Bus</text>
<text x="102.9" y="188.7">Onboard</text>
<text x="102.9" y="190.7">+5</text>
<text x="106.8" y="190.7">to</text>
<text x="109.9" y="190.7">+3.3V</text>
<text x="102.9" y="192.8">Power</text>
<text x="102.9" y="194.8">Regulator</text>
<text x="153.7" y="201.2">N/C</text>
<text x="194.3" y="207.2">Power</text>
<text x="194.3" y="209.3">Indicator</text>
<text x="135.9" y="213.9">Torex</text>
<text x="137.2" y="211.3">XC6210B332MR-G</text>
<text x="142.1" y="213.9">Semiconductor</text>
<text x="194.3" y="211.3">LED</text>
</g>
<g font-size="1.8" fill="#006464">
<text x="187.3" y="70.7">VCC</text>
<text x="218" y="72">+3.3V</text>
<text x="110.6" y="83.4">J201</text>
<text x="224.5" y="82.6" transform="rotate(-90 224.5 82.6)">6</text>
<text x="306.9" y="82.1">+3.3V</text>
<text x="177.8" y="84.7">RN1B</text>
<text x="188" y="84.7">RN1A</text>
<text x="218.4" y="84.7">RN1C</text>
<text x="228.6" y="84.7">RN1D</text>
<text x="242.6" y="84.7">R202</text>
<text x="254.6" y="84.7">R201</text>
<text x="137.4" y="96.1">+3.3V</text>
<text x="300.2" y="96.1">SDO</text>
<text x="300.2" y="101.2">SCK</text>
<text x="308.2" y="97" transform="rotate(-90 308.2 97)">VDD</text>
<text x="313.3" y="99" transform="rotate(-90 313.3 99)">VDDIO</text>
<text x="128.8" y="107.5">GND</text>
<text x="207.6" y="107.5">Q1A</text>
<text x="212" y="105">BSS138BKS,115</text>
<text x="217.7" y="102.5">Q1B</text>
<text x="300.2" y="106.3">SDI</text>
<text x="321.3" y="105">BME688</text>
<text x="321.3" y="102.5">U201</text>
<text x="201.8" y="110.1">BSS138BKS,115</text>
<text x="300.2" y="111.4">CSB</text>
<text x="308.2" y="112.5" transform="rotate(-90 308.2 112.5)">GND</text>
<text x="313.3" y="112.5" transform="rotate(-90 313.3 112.5)">GND</text>
<text x="163.1" y="117.7">1N4148W</text>
<text x="165.1" y="115.2">D201</text>
<text x="307.8" y="125.3">GND</text>
<text x="251" y="127.9">JP201</text>
<text x="248.2" y="139.3">GND</text>
<text x="106.9" y="151.4">STEMMA_I2C_QT</text>
<text x="303.7" y="152">STEMMA_I2C_QT</text>
<text x="102.9" y="172.3">J2</text>
<text x="225.3" y="171">GND</text>
<text x="321.5" y="171.7">J203</text>
<text x="142.2" y="195.2">U202</text>
<text x="169.8" y="192.6">+3.3V</text>
<text x="128.3" y="202.8">C201</text>
<text x="140" y="199">IN</text>
<text x="140" y="201.5">EN</text>
<text x="145.8" y="199">OUT</text>
<text x="146.9" y="201.5">BP</text>
<text x="165.1" y="202.8">C202</text>
<text x="175.3" y="202.8">C203</text>
<text x="184.2" y="202.8">R203</text>
<text x="128.3" y="205.3">10uF</text>
<text x="145.6" y="205.5" transform="rotate(-90 145.6 205.5)">GND</text>
<text x="165.1" y="205.3">10uF</text>
<text x="175.3" y="205.3">0.1uF</text>
<text x="185.4" y="211.7">D202</text>
<text x="185.4" y="214.2">LED</text>
<text x="122.4" y="223.1">GND</text>
<text x="170.7" y="223.1">GND</text>
<text x="188.5" y="223.1">GND</text>
<text x="231.1" y="253.6">H201</text>
<text x="250.2" y="253.6">H202</text>
<text x="266.7" y="253.6">H203</text>
<text x="280.7" y="253.6">H204</text>
<text x="223.5" y="263.8">MountingHole_Pad</text>
<text x="242.6" y="263.8">MountingHole_Pad</text>
<text x="261.6" y="263.8">MountingHole</text>
<text x="275.6" y="263.8">MountingHole</text>
</g>
<g font-size="1.8" fill="#a90000">
<text x="183.9" y="82.6" transform="rotate(-90 183.9 82.6)">7</text>
<text x="194.1" y="82.6" transform="rotate(-90 194.1 82.6)">8</text>
<text x="234.7" y="82.6" transform="rotate(-90 234.7 82.6)">5</text>
<text x="115.5" y="88.6">6</text>
<text x="115.5" y="86.1">7</text>
<text x="183.9" y="89" transform="rotate(-90 183.9 89)">2</text>
<text x="194.1" y="89" transform="rotate(-90 194.1 89)">1</text>
<text x="224.5" y="89" transform="rotate(-90 224.5 89)">3</text>
<text x="234.7" y="89" transform="rotate(-90 234.7 89)">4</text>
<text x="115.5" y="93.7">4</text>
<text x="115.5" y="91.2">5</text>
<text x="214.4" y="94.7" transform="rotate(-90 214.4 94.7)">2</text>
<text x="296.5" y="95">5</text>
<text x="307.1" y="90.9" transform="rotate(-90 307.1 90.9)">8</text>
<text x="312.2" y="90.9" transform="rotate(-90 312.2 90.9)">6</text>
<text x="115.5" y="101.3">1</text>
<text x="115.5" y="98.8">2</text>
<text x="115.5" y="96.3">3</text>
<text x="204.2" y="99.8" transform="rotate(-90 204.2 99.8)">5</text>
<text x="210.1" y="100.1">6</text>
<text x="217.7" y="100.1">1</text>
<text x="296.5" y="100.1">4</text>
<text x="200" y="105.2">3</text>
<text x="207.6" y="105.2">4</text>
<text x="296.5" y="105.2">3</text>
<text x="296.5" y="110.2">2</text>
<text x="307.1" y="116.3" transform="rotate(-90 307.1 116.3)">7</text>
<text x="312.2" y="116.3" transform="rotate(-90 312.2 116.3)">1</text>
<text x="109.1" y="154.7">4</text>
<text x="318.7" y="154.7">4</text>
<text x="109.1" y="159.8">2</text>
<text x="109.1" y="157.2">3</text>
<text x="318.7" y="159.8">2</text>
<text x="318.7" y="157.2">3</text>
<text x="105.2" y="167.8" transform="rotate(-90 105.2 167.8)">MP</text>
<text x="109.1" y="162.3">1</text>
<text x="318.7" y="162.3">1</text>
<text x="323.6" y="167.8" transform="rotate(-90 323.6 167.8)">MP</text>
<text x="137.7" y="197.9">1</text>
<text x="150.4" y="197.9">5</text>
<text x="137.7" y="200.4">3</text>
<text x="150.4" y="200.4">4</text>
<text x="144.5" y="207.7" transform="rotate(-90 144.5 207.7)">2</text>
</g>
<g font-size="1.8" fill="#0f0f0f">
<text x="118.1" y="88.6">SDI/SDA</text>
<text x="118.1" y="93.6">SCK/SCL</text>
<text x="118.1" y="91.1">SDO/ADR</text>
<text x="285.7" y="94.9">SDO/ADR</text>
<text x="118.1" y="101.3">VCC</text>
<text x="118.1" y="96.2">GND</text>
<text x="161.3" y="100">SCK/SCL</text>
<text x="237.5" y="100">SCK_3V</text>
<text x="287.4" y="100">SCK_3V</text>
<text x="161.3" y="105.1">SDI/SDA</text>
<text x="238.3" y="105.1">SDI_3V</text>
<text x="288.1" y="105.1">SDI_3V</text>
<text x="288.7" y="110.1">CS_3V</text>
<text x="308.2" y="154.6">SCK/SCL</text>
<text x="308.8" y="157.1">SDI/SDA</text>
<text x="313.2" y="159.7">VCC</text>
<text x="312.9" y="162.2">GND</text>
<text x="125.7" y="197.8">VCC</text>
</g>
<g font-size="1.8" fill="#725600">
<text x="113.2" y="155.8">SCK/SCL</text>
<text x="113.2" y="158.3">SDI/SDA</text>
<text x="113.2" y="160.9">VCC</text>
<text x="113.2" y="163.4">GND</text>
</g>
</svg>
